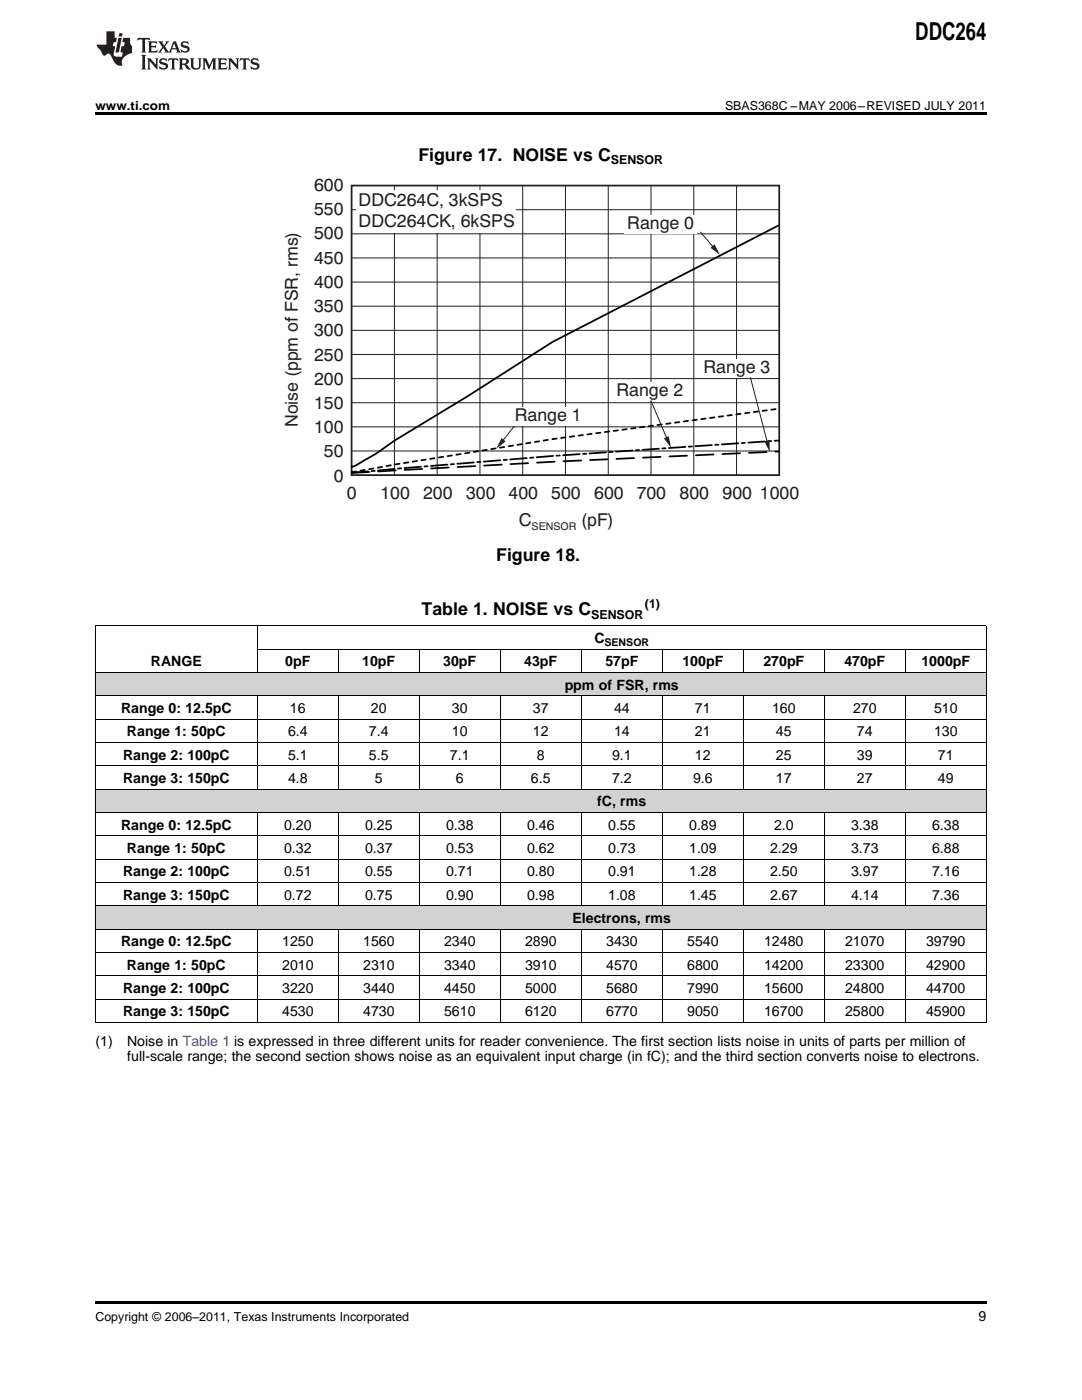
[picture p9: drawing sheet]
<svg xmlns="http://www.w3.org/2000/svg" width="216mm" height="279mm" viewBox="0 0 216 279" stroke-linecap="round" stroke-linejoin="round" font-family="sans-serif">
<g fill="#d2d2d2">
<path d="M19 134.2h32.4v4.7h-32.4z"/>
<path d="M51.4 134.2h16.1v4.7h-16.1z"/>
<path d="M67.5 134.2h16.2v4.7h-16.2z"/>
<path d="M83.7 134.2h16.1v4.7h-16.1z"/>
<path d="M99.8 134.2h16.2v4.7h-16.2z"/>
<path d="M116 134.2h16.2v4.7h-16.2z"/>
<path d="M132.2 134.2h16.1v4.7h-16.1z"/>
<path d="M148.3 134.2h16.2v4.7h-16.2z"/>
<path d="M164.5 134.2h16.2v4.7h-16.2z"/>
<path d="M180.7 134.2h16.1v4.7h-16.1z"/>
<path d="M19 157.5h32.4v4.7h-32.4z"/>
<path d="M51.4 157.5h16.1v4.7h-16.1z"/>
<path d="M67.5 157.5h16.2v4.7h-16.2z"/>
<path d="M83.7 157.5h16.1v4.7h-16.1z"/>
<path d="M99.8 157.5h16.2v4.7h-16.2z"/>
<path d="M116 157.5h16.2v4.7h-16.2z"/>
<path d="M132.2 157.5h16.1v4.7h-16.1z"/>
<path d="M148.3 157.5h16.2v4.7h-16.2z"/>
<path d="M164.5 157.5h16.2v4.7h-16.2z"/>
<path d="M180.7 157.5h16.1v4.7h-16.1z"/>
<path d="M19 180.8h32.4v4.7h-32.4z"/>
<path d="M51.4 180.8h16.1v4.7h-16.1z"/>
<path d="M67.5 180.8h16.2v4.7h-16.2z"/>
<path d="M83.7 180.8h16.1v4.7h-16.1z"/>
<path d="M99.8 180.8h16.2v4.7h-16.2z"/>
<path d="M116 180.8h16.2v4.7h-16.2z"/>
<path d="M132.2 180.8h16.1v4.7h-16.1z"/>
<path d="M148.3 180.8h16.2v4.7h-16.2z"/>
<path d="M164.5 180.8h16.2v4.7h-16.2z"/>
<path d="M180.7 180.8h16.1v4.7h-16.1z"/>
</g>
<g fill="#231f20">
<path d="M27.5 7.6l-.1 .5 .4-.2h.6v.1v2.1l-.2 .4h1l-.3-.4v-2.1l.1-.1h.5l.5 .2-.2-.5zM29.5 8.3l.2 .3v1.5l-.2 .4h1.8l.2-.6a1.04 1.04 0 0 1-1.3 .2v-.7h.6l.3 .2v-.6l-.3 .2h-.6v-.6l.8-.1 .4 .3-.2-.5zM31.5 8.3l.9 1.1-.9 1.1h.8l-.2-.2 .5-.7 .4 .7-.2 .2h1.5l-.1-.2 .1-.4h.9l.1 .4-.2 .2h1l-.3-.3-.7-1.9h-.5l-.9 2-.8-1 .9-1h-.8l.1 .3-.3 .5-.4-.6 .2-.2zM34.7 8.6l.4 1h-.7zM36.3 8.4a.63 .63 0 0 0-.2 .7 .63 .63 0 0 0 .6 .4l.6 .2 .1 .2a.75 .75 0 0 1-.7 .4 .75 .75 0 0 1-.6-.5l.1 .7 .1-.1a1.11 1.11 0 0 0 1.5-.6 1.13 1.13 0 0 0-1.2-.8l-.1-.4a1.04 1.04 0 0 1 1.2 .2l-.2-.5-.1 .1-.5-.2zM28.2 10.9l.2 .4v2.2l-.2 .4h1l-.3-.4v-2.2l.3-.4zM29.3 11.6l.3 .4v1.5l-.3 .4h.8l-.2-.4v-1.3l1.5 1.7v-1.9l.2-.4h-.7l.2 .4v.9l-1.1-1.3zM32 11.8a.62 .62 0 0 0-.2 .7 .62 .62 0 0 0 .6 .4l.6 .1 .1 .3a.76 .76 0 0 1-.7 .3 .76 .76 0 0 1-.6-.4l.1 .7 .1-.1a1.11 1.11 0 0 0 1.5-.6 1.13 1.13 0 0 0-1.2-.8l-.1-.4a1.04 1.04 0 0 1 1.2 .2l-.2-.6-.1 .1-.5-.1zM33.7 11.6l-.2 .6a.61 .61 0 0 1 .8-.3v1.6l-.2 .4h.9l-.2-.4v-1.6a.63 .63 0 0 1 .8 .3l-.2-.6zM35.6 11.6l.3 .4v1.5l-.3 .4h1l-.2-.2v-.8l.5 .2a.76 .76 0 0 0 1.2 .7l-1-1a.58 .58 0 0 0 .6-.5 .58 .58 0 0 0-.5-.6zM36.4 11.9h.1a.45 .45 0 0 1 .5 .1 .45 .45 0 0 1 .1 .5l-.7 .2zM37.9 11.6l.2 .2a2.17 2.17 0 0 0 .3 1.9 .99 .99 0 0 0 1.6-.6v-1.1l.2-.4h-.7l.2 .2a1.92 1.92 0 0 1-.2 1.8 .6 .6 0 0 1-.9-.5v-1.1l.2-.4zM40.4 11.6l.2 .4v1.5l-.2 .4h.7l-.2-.4v-1.4l.8 1.8 .8-1.8v1.4l-.2 .4h.9l-.2-.4v-1.5l.2-.4h-.8l-.6 1.5-.6-1.5zM43.4 11.6l.2 .4v1.5l-.2 .4h1.8l.2-.6a1.04 1.04 0 0 1-1.3 .1v-.6h.5l.4 .2v-.6l-.4 .2h-.5v-.7h.8l.3 .3-.1-.6zM45.5 11.6l.2 .4v1.5l-.2 .4h.7l-.2-.4v-1.3l1.5 1.7v-1.9l.2-.4h-.7l.2 .4v.9l-1.1-1.3zM47.9 11.6l-.1 .6a.61 .61 0 0 1 .8-.3v1.6l-.3 .4h1l-.3-.4 .1-1.6a.63 .63 0 0 1 .7 .3l-.1-.6zM50.2 11.8a.62 .62 0 0 0-.2 .7 .62 .62 0 0 0 .6 .4l.6 .1 .2 .3a.76 .76 0 0 1-.8 .3 .76 .76 0 0 1-.6-.4l.1 .7 .2-.1a1.11 1.11 0 0 0 1.5-.6 1.13 1.13 0 0 0-1.3-.8l-.1-.4a1.04 1.04 0 0 1 1.2 .2l-.1-.6-.2 .1-.5-.1z"/>
<path d="M21.2 6.3v2.6h-1.9l.1 .4 .7 .9a.91 .91 0 0 0 1 .8 .56 .56 0 0 1 .5-.3 .56 .56 0 0 1 .5 .3l.4 .8a1.53 1.53 0 0 0 1.9 1.2 1.54 1.54 0 0 1 1-2.1l.9-.3v-1.4a1.52 1.52 0 0 1-.3-1.6h-1.4l-.2 .8h.5l-.2 .8h-.4l-.2 1v.2l.4 .1-.2 .8a1.93 1.93 0 0 1-1.6-.3l.3-1.8h-.5l.2-.8h.4l.2-.8h-.4v-1.3zM23.6 7.6l-.6 2.9h.7l.6-2.9zM23.8 6.6l-.1 .7h.6l.2-.7z"/>
</g>
<path d="M70.2 37h85.3v57.8h-85.3z" fill="none" stroke="#231f20" stroke-width=".35"/>
<g fill="none" stroke="#231f20" stroke-width=".2">
<path d="M78.7 37v57.8M87.2 37v57.8M95.8 37v57.8M104.3 37v57.8M112.8 37v57.8M121.4 37v57.8M129.9 37v57.8M138.4 37v57.8M147 37v57.8M70.2 41.9h85.3M70.2 46.7h85.3M70.2 51.5h85.3"/>
<path d="M70.2 56.3h85.3M70.2 61.1h85.3M70.2 65.9h85.3M70.2 70.7h85.3M70.2 75.6h85.3M70.2 80.4h85.3M70.2 85.2h85.3M70.2 90h85.3"/>
</g>
<path d="M155.5 44.9l-45.2 23.3-17.1 10.9-14.5 8.8-3.7 2.6-4 2.4-.8 .3" fill="none" stroke="#010202" stroke-width=".35"/>
<path d="M70.2 94.2l40.1-6.6 45.2-6" fill="none" stroke="#010202" stroke-width=".35" stroke-dasharray=".9 .9"/>
<path d="M70.2 94.3l40.1-3.3 45.2-3.1" fill="none" stroke="#010202" stroke-width=".35" stroke-dasharray="3.3 .7 .7 .7"/>
<path d="M70.2 94.3l40.1-2.1 45.2-2.1" fill="none" stroke="#010202" stroke-width=".35" stroke-dasharray="3.5 1.8"/>
<g fill="#231f20">
<path d="M141.8 49.4l.8-.6 1.1 2.1z"/>
<path d="M100.1 87.4l.8 .7-1.9 1.5z"/>
<path d="M132.5 87.5l.9-.5 .5 2.4z"/>
<path d="M152.5 88.1l1.1-.3v2.4z"/>
</g>
<path d="M139.8 46.4l2.7 3.1M102.7 84.9l-2.6 3.3" fill="none" stroke="#231f20" stroke-width=".2"/>
<g fill="#fff">
<path d="M124.5 42.9h14.5v3.7h-14.5z" fill-rule="evenodd"/>
<path d="M71.1 38h31.9v8.4h-31.9z" fill-rule="evenodd"/>
<path d="M101.8 81.3h14.5v3.8h-14.5z" fill-rule="evenodd"/>
<path d="M139.7 71.6h14.5v3.8h-14.5z" fill-rule="evenodd"/>
<path d="M122.4 76.2h14.4v3.8h-14.4z" fill-rule="evenodd"/>
</g>
<path d="M129.9 80l3.3 7.7M149.7 75.4l3.5 13.1" fill="none" stroke="#231f20" stroke-width=".2"/>
<path d="M19 22.5h177.8v.5h-177.8zM19 204l.2 .1zM67.4 204l.1 .1zM83.6 204l.1 .1zM99.7 204l.1 .1zM115.9 204l.1 .1zM132.1 204l.1 .1zM148.2 204l.1 .1zM164.4 204l.1 .1zM180.6 204l.1 .1zM196.7 204l.1 .1zM19 259.7h177.8v.5h-177.8z" fill="#000"/>
<g fill="none" stroke="#000" stroke-width=".2">
<path d="M19 138.8h177.8M19 134.2h177.8M19 124.9h177.8M19.1 124.9v79.2M51.3 124.9v9.3M51.3 138.9v18.6M51.4 129.5h145.4M67.5 129.5v4.7M67.5 138.9v18.6M83.6 129.5v4.7M83.6 138.9v18.6M99.8 129.5v4.7"/>
<path d="M99.8 138.9v18.6M116 129.5v4.7M116 138.9v18.6M132.1 129.5v4.7M132.1 138.9v18.6M148.3 129.5v4.7M148.3 138.9v18.6M164.4 129.5v4.7M164.4 138.9v18.6M180.6 129.5v4.7M180.6 138.9v18.6M196.8 124.9v79.2"/>
<path d="M19 157.5h177.8M19 152.8h177.8M19 148.1h177.8M19 143.5h177.8M19 176.1h177.8M19 171.4h177.8M19 166.8h177.8M19 162.1h177.8M51.3 162.1v18.7M67.5 162.1v18.7M83.6 162.1v18.7M99.8 162.1v18.7"/>
<path d="M116 162.1v18.7M132.1 162.1v18.7M148.3 162.1v18.7M164.4 162.1v18.7M180.6 162.1v18.7M19 199.4h177.8M19 194.7h177.8M19 190.1h177.8M19 185.4h177.8M19 180.7h177.8M51.3 185.4v18.7M67.5 185.4v18.7"/>
<path d="M83.6 185.4v18.7M99.8 185.4v18.7M116 185.4v18.7M132.1 185.4v18.7M148.3 185.4v18.7M164.4 185.4v18.7M180.6 185.4v18.7M19 204h177.8"/>
</g>
<text font-size="4.9" x="182.6" y="7.9">DDC264</text>
<g font-size="3.5">
<text x="83.5" y="32.1">Figure 17. NOISE vs C</text>
<text x="99" y="111.9">Figure 18.</text>
<text x="84.1" y="122.8">Table 1. NOISE vs C</text>
</g>
<g font-size="3.5" fill="#231f20">
<text x="62.7" y="38.1">600</text>
<text x="71.6" y="41.1">DDC264C, 3kSPS</text>
<text x="62.7" y="43">550</text>
<text x="62.7" y="47.8">500</text>
<text x="71.6" y="45.3">DDC264CK, 6kSPS</text>
<text x="125.2" y="45.6">Range 0</text>
<text x="62.7" y="52.6">450</text>
<text x="62.7" y="57.5">400</text>
<text x="62.7" y="62.3">350</text>
<text x="62.7" y="67.1">300</text>
<text x="62.7" y="72">250</text>
<text x="62.7" y="76.8">200</text>
<text x="140.4" y="74.4">Range 3</text>
<text x="62.7" y="81.6">150</text>
<text x="123" y="79">Range 2</text>
<text x="59.4" y="85.3" transform="rotate(-90 59.4 85.3)">Noise (ppm of FSR, rms)</text>
<text x="62.7" y="86.5">100</text>
<text x="102.7" y="84.1">Range 1</text>
<text x="64.6" y="91.3">50</text>
<text x="66.6" y="96.1">0</text>
<text x="69.2" y="99.6">0</text>
<text x="75.9" y="99.6">100</text>
<text x="84.4" y="99.6">200</text>
<text x="93" y="99.6">300</text>
<text x="101.5" y="99.6">400</text>
<text x="110" y="99.6">500</text>
<text x="118.6" y="99.6">600</text>
<text x="127" y="99.6">700</text>
<text x="135.6" y="99.6">800</text>
<text x="144.2" y="99.6">900 1000</text>
<text x="103.5" y="104.9">C</text>
<text x="116" y="104.9">(pF)</text>
</g>
<g font-size="2.8">
<text x="118.6" y="128.3">C</text>
<text x="30.1" y="133">RANGE</text>
<text x="56.9" y="133">0pF</text>
<text x="72.3" y="133">10pF</text>
<text x="88.4" y="133">30pF</text>
<text x="104.6" y="133">43pF</text>
<text x="112.7" y="137.6">ppm of FSR, rms</text>
<text x="120.8" y="133">57pF</text>
<text x="136.2" y="133">100pF</text>
<text x="152.3" y="133">270pF</text>
<text x="168.5" y="133">470pF</text>
<text x="183.9" y="133">1000pF</text>
<text x="24.2" y="142.3">Range 0: 12.5pC</text>
<text x="57.9" y="142.3">16</text>
<text x="74" y="142.3">20</text>
<text x="90.2" y="142.3">30</text>
<text x="106.3" y="142.3">37</text>
<text x="122.5" y="142.3">44</text>
<text x="138.7" y="142.3">71</text>
<text x="154.1" y="142.3">160</text>
<text x="170.2" y="142.3">270</text>
<text x="186.4" y="142.3">510</text>
<text x="25.3" y="146.9">Range 1: 50pC</text>
<text x="57.5" y="146.9">6.4</text>
<text x="73.6" y="146.9">7.4</text>
<text x="90.2" y="146.9">10</text>
<text x="106.3" y="146.9">12</text>
<text x="122.5" y="146.9">14</text>
<text x="138.7" y="146.9">21</text>
<text x="154.8" y="146.9">45</text>
<text x="171" y="146.9">74</text>
<text x="186.4" y="146.9">130</text>
<text x="24.6" y="151.6">Range 2: 100pC</text>
<text x="57.5" y="151.6">5.1</text>
<text x="73.6" y="151.6">5.5</text>
<text x="89.8" y="151.6">7.1</text>
<text x="107.1" y="151.6">8</text>
<text x="122.1" y="151.6">9.1</text>
<text x="138.7" y="151.6">12</text>
<text x="154.8" y="151.6">25</text>
<text x="171" y="151.6">39</text>
<text x="187.1" y="151.6">71</text>
<text x="24.6" y="156.2">Range 3: 150pC</text>
<text x="57.5" y="156.2">4.8</text>
<text x="74.8" y="156.2">5</text>
<text x="90.9" y="156.2">6</text>
<text x="105.9" y="156.2">6.5</text>
<text x="119.2" y="160.9">fC, rms</text>
<text x="122.1" y="156.2">7.2</text>
<text x="138.3" y="156.2">9.6</text>
<text x="154.8" y="156.2">17</text>
<text x="171" y="156.2">27</text>
<text x="187.1" y="156.2">49</text>
<text x="24.2" y="165.6">Range 0: 12.5pC</text>
<text x="56.7" y="165.6">0.20</text>
<text x="72.8" y="165.6">0.25</text>
<text x="89" y="165.6">0.38</text>
<text x="105.2" y="165.6">0.46</text>
<text x="121.4" y="165.6">0.55</text>
<text x="137.5" y="165.6">0.89</text>
<text x="154.4" y="165.6">2.0</text>
<text x="169.8" y="165.6">3.38</text>
<text x="186" y="165.6">6.38</text>
<text x="25.3" y="170.2">Range 1: 50pC</text>
<text x="56.7" y="170.2">0.32</text>
<text x="72.8" y="170.2">0.37</text>
<text x="89" y="170.2">0.53</text>
<text x="105.2" y="170.2">0.62</text>
<text x="121.4" y="170.2">0.73</text>
<text x="137.5" y="170.2">1.09</text>
<text x="153.7" y="170.2">2.29</text>
<text x="169.8" y="170.2">3.73</text>
<text x="186" y="170.2">6.88</text>
<text x="24.6" y="174.9">Range 2: 100pC</text>
<text x="24.6" y="179.5">Range 3: 150pC</text>
<text x="56.7" y="174.9">0.51</text>
<text x="56.7" y="179.5">0.72</text>
<text x="72.8" y="174.9">0.55</text>
<text x="72.8" y="179.5">0.75</text>
<text x="89" y="174.9">0.71</text>
<text x="89" y="179.5">0.90</text>
<text x="105.2" y="174.9">0.80</text>
<text x="105.2" y="179.5">0.98</text>
<text x="121.4" y="174.9">0.91</text>
<text x="121.4" y="179.5">1.08</text>
<text x="137.5" y="174.9">1.28</text>
<text x="137.5" y="179.5">1.45</text>
<text x="153.7" y="174.9">2.50</text>
<text x="153.7" y="179.5">2.67</text>
<text x="169.8" y="174.9">3.97</text>
<text x="169.8" y="179.5">4.14</text>
<text x="186" y="174.9">7.16</text>
<text x="186" y="179.5">7.36</text>
<text x="114.2" y="184.2">Electrons, rms</text>
<text x="24.2" y="188.8">Range 0: 12.5pC</text>
<text x="56.3" y="188.8">1250</text>
<text x="72.5" y="188.8">1560</text>
<text x="88.6" y="188.8">2340</text>
<text x="104.8" y="188.8">2890</text>
<text x="121" y="188.8">3430</text>
<text x="137.1" y="188.8">5540</text>
<text x="152.5" y="188.8">12480</text>
<text x="168.6" y="188.8">21070</text>
<text x="184.8" y="188.8">39790</text>
<text x="25.3" y="193.5">Range 1: 50pC</text>
<text x="56.3" y="193.5">2010</text>
<text x="72.5" y="193.5">2310</text>
<text x="88.6" y="193.5">3340</text>
<text x="104.8" y="193.5">3910</text>
<text x="121" y="193.5">4570</text>
<text x="137.1" y="193.5">6800</text>
<text x="152.5" y="193.5">14200</text>
<text x="168.6" y="193.5">23300</text>
<text x="184.8" y="193.5">42900</text>
<text x="24.6" y="198.2">Range 2: 100pC</text>
<text x="24.6" y="202.8">Range 3: 150pC</text>
<text x="56.3" y="198.2">3220</text>
<text x="56.3" y="202.8">4530</text>
<text x="72.5" y="198.2">3440</text>
<text x="72.5" y="202.8">4730</text>
<text x="88.6" y="198.2">4450</text>
<text x="88.6" y="202.8">5610</text>
<text x="104.8" y="198.2">5000</text>
<text x="104.8" y="202.8">6120</text>
<text x="121" y="198.2">5680</text>
<text x="121" y="202.8">6770</text>
<text x="137.1" y="198.2">7990</text>
<text x="137.1" y="202.8">9050</text>
<text x="152.5" y="198.2">15600</text>
<text x="152.5" y="202.8">16700</text>
<text x="168.6" y="198.2">24800</text>
<text x="168.6" y="202.8">25800</text>
<text x="184.8" y="198.2">44700</text>
<text x="184.8" y="202.8">45900</text>
<text x="19" y="208.7">(1)</text>
<text x="25.4" y="208.7">Noise in Table 1 is expressed in three different units for reader convenience. The first section lists noise in units of parts per million of</text>
<text x="25.4" y="211.8">full-scale range; the second section shows noise as an equivalent input charge (in fC); and the third section converts noise to electrons.</text>
<text x="195.3" y="263.6">9</text>
</g>
<g font-size="2.5">
<text x="19" y="21.9">www.ti.com</text>
<text x="144.7" y="21.9">SBAS368C –MAY 2006–REVISED JULY 2011</text>
<text x="121.9" y="32.8">SENSOR</text>
<text x="118" y="123.5">SENSOR</text>
<text x="128.7" y="121.4">(1)</text>
<text x="19" y="263.6">Copyright © 2006–2011, Texas Instruments Incorporated</text>
</g>
<text font-size="2.1" fill="#231f20" x="106.1" y="105.8">SENSOR</text>
<text font-size="2.1" x="120.6" y="128.9">SENSOR</text>
</svg>
